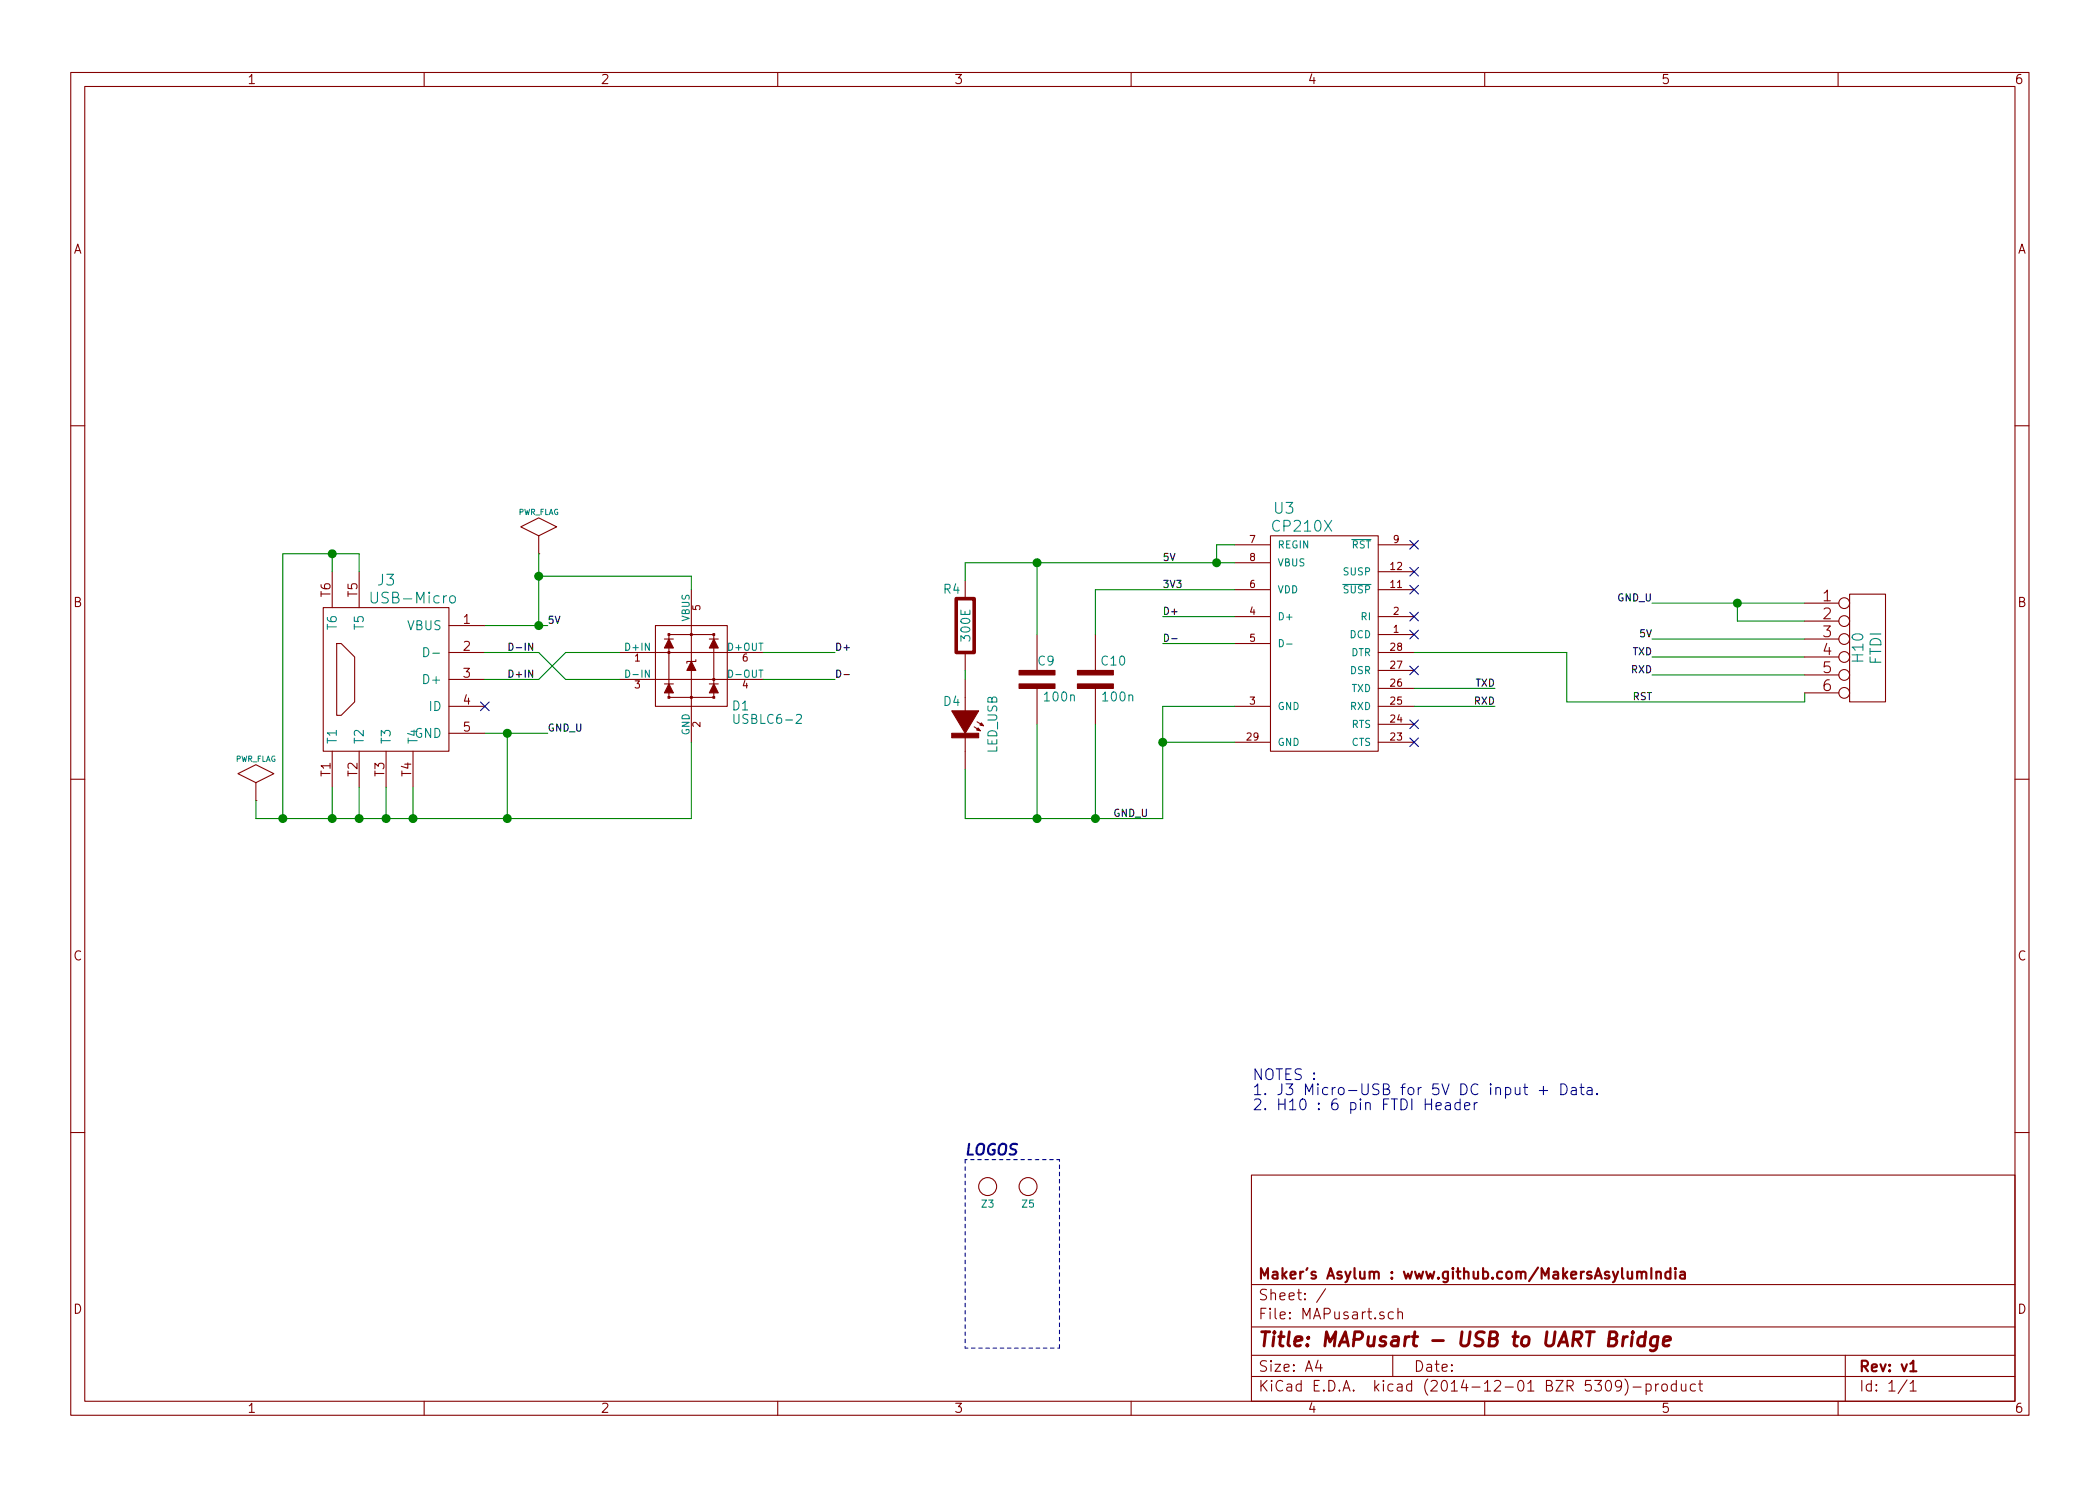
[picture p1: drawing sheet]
<svg xmlns="http://www.w3.org/2000/svg" width="297mm" height="210mm" viewBox="0 0 297 210" stroke-linecap="round" stroke-linejoin="round" font-family="sans-serif">
<g fill="none" stroke="#840000" stroke-width=".15">
<path d="M10 10.3h277v189.9h-277zM12 12.2h273v186.1h-273zM60 10.3v1.9M110 10.3v1.9M160 10.3v1.9M210 10.3v1.9M260 10.3v1.9M10 60.2h2M73.7 74.5l2.5-1.2 2.5 1.2-2.5 1.3zM76.2 78.4h.1M76.2 75.8v2.6M174.6 77.1h5.1"/>
<path d="M174.6 79.6h5.1M179.7 75.8h15.2v30.5h-15.2zM194.9 77.1h5.1M285 60.2h2M45.7 86h17.8v20.3h-17.8zM47 80.9v5.1M47.6 91.1h.7l1.9 1.9v6.3l-1.9 1.9h-.7zM50.8 80.9v5.1M63.5 99.9h5.1M63.5 92.3h5.1M63.5 88.5h5.1M63.5 96.1h5.1"/>
<path d="M87.6 92.3h20.3M87.6 96.1h20.3M92.7 88.5h10.2v11.4h-10.2zM94 90.4h1.2M94 96.8h1.2M94.5 98.5h.2v.3h-.2zM94.5 92.2h.2v.3h-.2zM94.5 89.7h.2v.2h-.2zM94.6 90.4v-.6h6.4v.6M94.6 91.7v5.1M94.6 98v.7h6.4v-.7M97.7 98.5h.2v.3h-.2z"/>
<path d="M97.7 89.7h.2v.2h-.2zM97.8 93.6h-.6v.2M97.8 83.4v10.2M97.8 94.9v10.1M98.4 93.3v.3h-.6M100.3 90.4h1.3M100.3 96.8h1.3M100.8 98.5h.3v.3h-.3zM100.8 89.7h.3v.2h-.3zM100.8 96h.3v.3h-.3zM101 91.7v5.1M136.5 82.2v2.5"/>
<path d="M136.5 92.3v2.6M136.5 96.1v4.9M146.7 89.8v5.1M146.7 97.4v5.1M154.9 89.8v5.1M154.9 97.4v5.1M174.6 87.2h5.1M174.6 99.9h5.1M174.6 91.1h5.1M174.6 83.4h5.1M194.9 89.8h5.1M194.9 87.2h5.1"/>
<path d="M194.9 99.9h5.1M194.9 83.4h5.1M194.9 80.9h5.1M194.9 97.4h5.1M194.9 94.9h5.1M194.9 92.3h5.1M255.3 85.3h4.8M255.3 87.9h4.8M255.3 90.4h4.8M255.3 93h4.8M255.3 95.5h4.8M255.3 98h4.8"/>
<path d="M261.6 84.1h5.1v15.2h-5.1zM10 110.3h2M33.7 109.5l2.5-1.3 2.5 1.3-2.5 1.2zM36.2 113.3h.1M36.2 110.7v2.6M47 106.3v5.1M50.8 106.3v5.1M54.6 106.3v5.1M58.4 106.3v5.1M63.5 103.8h5.1M136.5 104v4.8M137.8 102.8l.9 .6-.3-.4-.2 .3 .5 .1"/>
<path d="M138.2 102.1l.9 .6-.3-.4-.2 .3 .5 .1M174.6 105h5.1M194.9 105h5.1M194.9 102.5h5.1M285 110.3h2M10 160.2h2M177 166.3h108v32h-108zM285 160.2h2M60 198.3v1.9M110 198.3v1.9M160 198.3v1.9M177 194.8h108"/>
<path d="M177 191.8h108M177 187.8h108M177 181.8h108M186.4 192.5l-.3 1h.9M186.8 193v1M187.5 182.3l-1.3 2M197 191.8v3M197.1 185.7l-.5-.1-.2 .3v.6l.2 .1 .5-.1M197.7 185.7a.38 .38 0 0 1 .7 .1v.8M197.7 185.1v1.5M210 198.3v1.9M227.2 195.5a.35 .35 0 0 1 .4-.2 .35 .35 0 0 1 .3 .3 .77 .77 0 0 1-.5 1.2 .9 .9 0 0 1-.2-1.3z"/>
<path d="M229.4 196l-.3 .3h-.3l-.3-.3v-.4l.2-.2 .4-.1 .2 .2a1.19 1.19 0 0 1-.2 1.2l-.4 .1M229.8 195.1a1.71 1.71 0 0 1 0 2.3M231 196.3h1.1M232.8 195.9a.48 .48 0 0 1 .7 .1l.1 .1-.1 .6a.48 .48 0 0 1-.7 0M232.8 195.8v1.5M234.2 195.8v1M234.6 195.8l-.3 .1-.1 .2M235.1 196a.41 .41 0 0 1 .7 .1v.4a.41 .41 0 0 1-.4 .3 .41 .41 0 0 1-.3-.3zM237.1 195.9l-.4-.1-.3 .3 .1 .6 .2 .1 .4-.1M237.1 195.3v1.5M237.8 195.8l.1 .9a.4 .4 0 0 0 .6 0M238.5 195.8v1"/>
<path d="M239.8 195.9l-.4-.1-.3 .3 .1 .6 .2 .1 .4-.1M240.3 195.8h.5M240.5 195.3v1.3l.2 .2h.1M260 198.3v1.9M261 191.8v6.5M269.7 195.2l-1.2 2M270.2 195.8l.4-.5v1.5M270.2 196.8h.8"/>
<circle cx="260.9" cy="90.4" r=".76"/>
<circle cx="260.9" cy="95.5" r=".76"/>
<circle cx="260.9" cy="85.3" r=".76"/>
<circle cx="260.9" cy="98" r=".76"/>
<circle cx="260.9" cy="93" r=".76"/>
<circle cx="260.9" cy="87.9" r=".76"/>
<circle cx="139.7" cy="167.9" r="1.27"/>
<circle cx="145.4" cy="167.9" r="1.27"/>
</g>
<path d="M233.6 179.4v1.5M234.3 179.9v1M236.3 179.4v1.5M237 179.4l-.1 .1 .1 .1 .1-.1-.1-.1v.2M237 179.9v1M234.3 180.1a.38 .38 0 0 1 .6 0v.8M236.3 180l-.5-.1-.2 .3v.6l.2 .1 .5-.1M237.7 180l.1-.1 .5 .1v.9M238.3 180.3l-.5 .1-.2 .2 .1 .2 .1 .1 .5-.1M270.2 194h.9" fill="none" stroke="#840000" stroke-width=".3"/>
<path d="M229.6 189.1l-.1 1.3M230.2 189.1a.54 .54 0 0 0-.6 .4M230.9 189.1l-.2 1.3M231 188.4l-.1 .1v.1l.2-.1-.1-.1-.1 .2M232.7 189.2a.7 .7 0 0 0-1 .3l-.1 .6 .1 .2 .3 .1 .6-.1M232.8 188.4l-.2 2M234.5 189.1l-.2 1.6a.6 .6 0 0 1-.9 .3M234.5 189.2a.7 .7 0 0 0-1 .3l-.1 .6 .1 .2 .3 .1 .6-.1M235.3 189.8l1-.2-.1-.4-.6-.1-.3 .3-.1 .8 .1 .1 .2 .1 .6-.1" fill="none" stroke="#840000" stroke-width=".41"/>
<path d="M191.2 76.3h2.7M59.9 91.6a.66 .66 0 0 1 .8 .4 .66 .66 0 0 1-.3 .8l-.5 .1zM61.2 92.4h1M63.7 84.4a.42 .42 0 0 1 .4-.1 .42 .42 0 0 1 .3 .3v.4a.43 .43 0 0 1-.4 .3 .43 .43 0 0 1-.4-.3zM181 90.5a.51 .51 0 0 1 .5 .5 .51 .51 0 0 1-.5 .5zM182 91.1h.8M189.9 82.7h4M112.6 101.2l.5-.1 .2 .1 .1 .2-.1 .2-.7 .8h.8" fill="none" stroke="#008484" stroke-width=".15"/>
<path d="M75.3 91v1l-.5-1v1M118.4 94.8a.51 .51 0 0 1 .5 .5 .51 .51 0 0 1-.5 .5zM119.4 95.4h.7M164.7 89.7a.51 .51 0 0 1 .6 .5 .51 .51 0 0 1-.6 .5zM165.7 90.4h.8" fill="none" stroke="#000" stroke-width=".15"/>
<g fill="none" stroke="#000084" stroke-width=".15">
<path d="M199.4 76.5l1.2 1.2M200.6 76.5l-1.2 1.2M68 99.3l1.2 1.3M69.2 99.3l-1.2 1.3M199.4 80.3l1.2 1.2M199.4 82.8l1.2 1.2M199.4 86.6l1.2 1.3M199.4 89.2l1.2 1.2M199.4 94.3l1.2 1.2M200.6 80.3l-1.2 1.2M200.6 82.8l-1.2 1.2M200.6 86.6l-1.2 1.3"/>
<path d="M200.6 89.2l-1.2 1.2M200.6 94.3l-1.2 1.2M199.4 101.9l1.2 1.2M199.4 104.4l1.2 1.2M200.6 101.9l-1.2 1.2M200.6 104.4l-1.2 1.2"/>
</g>
<g fill="#840000" stroke="#840000" stroke-width=".15">
<path d="M152.4 94.9h5.1v.6h-5.1z"/>
<path d="M152.4 96.8h5.1v.6h-5.1z"/>
<path d="M144.1 94.9h5.1v.6h-5.1z"/>
<path d="M144.1 96.8h5.1v.6h-5.1z"/>
<path d="M134.6 103.8h3.8v.6h-3.8z"/>
<path d="M134.6 100.6h3.8l-1.9 3.2z"/>
<path d="M94.6 96.8l.6 1.2h-1.2z"/>
<path d="M94.6 90.4l.6 1.3h-1.2z"/>
<path d="M97.8 93.6l.6 1.3h-1.2z"/>
<path d="M101 96.8l.6 1.2h-1.3z"/>
<path d="M101 90.4l.6 1.3h-1.3z"/>
</g>
<g fill="none" stroke="#008400" stroke-width=".15">
<path d="M47 78.4v2.5M76.2 78.4v10.1M146.7 79.6v10.2M174.6 77.1h-2.5v2.5M174.6 79.6h-38.1v2.6M50.8 80.9v-2.5h-10.8v37.4M68.6 88.5h8.9M68.6 92.3h7.6l3.8 3.8h7.6M76.2 81.5h21.6v1.9M87.6 92.3h-7.6l-3.8 3.8h-7.6M107.9 92.3h10.2M107.9 96.1h10.2"/>
<path d="M136.5 94.9v1.2M164.5 87.2h10.1M164.5 91.1h10.1M174.6 83.4h-19.7v6.4M174.6 99.9h-10.1v15.9h-28v-7M200 99.9h11.5M200 97.4h11.5M200 92.3h21.6v7h33.7v-1.3M233.7 93h21.6M233.7 85.3h21.6M233.7 90.4h21.6M233.7 95.5h21.6"/>
<path d="M245.7 85.3v2.6h9.6M47 111.4v4.4M50.8 111.4v4.4M54.6 111.4v4.4M58.4 111.4v4.4M68.6 103.8h8.9M71.8 103.8v12M97.8 105v10.8h-61.6v-2.5M146.7 102.5v13.3M154.9 102.5v13.3M164.5 105h10.1"/>
</g>
<g fill="#008400" stroke="#008400" stroke-width=".25">
<circle cx="172.1" cy="79.6" r=".51"/>
<circle cx="164.5" cy="105" r=".51"/>
<circle cx="71.8" cy="103.8" r=".51"/>
<circle cx="50.8" cy="115.8" r=".51"/>
<circle cx="58.4" cy="115.8" r=".51"/>
<circle cx="47" cy="115.8" r=".51"/>
<circle cx="47" cy="78.4" r=".51"/>
<circle cx="154.9" cy="115.8" r=".51"/>
<circle cx="146.7" cy="115.8" r=".51"/>
<circle cx="146.7" cy="79.6" r=".51"/>
<circle cx="245.7" cy="85.3" r=".51"/>
<circle cx="76.2" cy="88.5" r=".51"/>
<circle cx="54.6" cy="115.8" r=".51"/>
<circle cx="40" cy="115.8" r=".51"/>
<circle cx="71.8" cy="115.8" r=".51"/>
<circle cx="76.2" cy="81.5" r=".51"/>
</g>
<path d="M135.3 84.7h2.5v7.6h-2.5z" fill="none" stroke="#840000" stroke-width=".51"/>
<g fill="none" stroke="#0000c2" stroke-width=".15">
<path d="M203.1 156.5l.8-.1-.1-.3-.4-.1-.3 .2 .1 .7 .2 .1 .4-.1M204.5 156.1l.1-.1 .5 .1 .1 .9M205.2 156.4h-.6a.3 .3 0 0 0-.2 .3 .3 .3 0 0 0 .2 .3l.6-.1M206.5 156.1a.48 .48 0 0 0-.6 .1l-.1 .5a.48 .48 0 0 0 .7 .2M206.5 155.5v1.5M207.2 156.5l.7-.1-.1-.3-.4-.1-.2 .2v.7l.2 .1 .4-.1M208.5 156v1M209 156l-.3 .1-.2 .2M215.5 153.9h.6M215.7 153.4v1.3l.1 .1 .3 .1M217.7 154.3h1.2M218.3 153.7v1.2"/>
<path d="M220.8 153.4a.77 .77 0 0 1 .9 .7 .77 .77 0 0 1-.9 .8zM222.3 153.9h.2h.4l.1 1M223 154.2l-.5 .1a.3 .3 0 0 0-.3 .3 .3 .3 0 0 0 .3 .3l.5-.1M223.5 153.9h.6M223.7 153.4v1.3v.1l.4 .1M224.5 153.9h.2h.4l.1 1M225.2 154.2l-.5 .1a.3 .3 0 0 0-.2 .3 .3 .3 0 0 0 .2 .3l.5-.1M225.9 154.7l.1 .1-.1 .1-.1-.1 .1-.1v.2"/>
</g>
<path d="M136.5 164.1h13.4M149.9 164.1v26.6M136.5 190.7v-26.6M149.9 190.7h-13.4" fill="none" stroke="#0000c2" stroke-width=".15" stroke-dasharray=".5" stroke-dashoffset=".3"/>
<text font-size="2.8" fill="#840000" x="178" y="190.5">Title: MAPusart - USB to UART Bridge</text>
<g font-size="2.1" fill="#008484">
<text x="180.2" y="75.2">CP210X</text>
<text x="180.3" y="72.7">U3</text>
<text x="53.4" y="82.8">J3</text>
<text x="53" y="85.4">USB-Micro</text>
<text x="263.6" y="93.6" transform="rotate(-90 263.6 93.6)">H10</text>
<text x="266.1" y="94.1" transform="rotate(-90 266.1 94.1)">FTDI</text>
</g>
<g font-size="2.1" fill="#840000">
<text x="257.9" y="85.1">1</text>
<text x="257.9" y="87.6">2</text>
<text x="257.9" y="90.2">3</text>
<text x="257.9" y="92.7">4</text>
<text x="257.9" y="95.2">5</text>
<text x="257.9" y="97.8">6</text>
<text x="178" y="184">Sheet: /</text>
<text x="178" y="181">Maker's Asylum : www.github.com/MakersAsylumIndia</text>
<text x="178" y="186.7">File: MAPusart.sch</text>
<text x="178" y="196.9">KiCad E.D.A. kicad (2014-12-01 BZR 5309)-product</text>
<text x="178" y="194.1">Size: A4</text>
<text x="200" y="194.1">Date:</text>
<text x="263" y="194.1">Rev: v1</text>
<text x="263" y="196.9">Id: 1/1</text>
</g>
<g font-size="2.1" fill="#0000c2">
<text x="177.2" y="152.8">NOTES :</text>
<text x="177.2" y="155">1. J3 Micro-USB for 5V DC input + Data.</text>
<text x="177.2" y="157.1">2. H10 : 6 pin FTDI Header</text>
<text x="136.5" y="163.4">LOGOS</text>
</g>
<g font-size="1.8" fill="#840000">
<text x="35" y="11.9">1</text>
<text x="85" y="11.9">2</text>
<text x="135" y="11.9">3</text>
<text x="185" y="11.9">4</text>
<text x="235" y="11.9">5</text>
<text x="285" y="11.9">6</text>
<text x="10.4" y="35.9">A</text>
<text x="285.4" y="35.9">A</text>
<text x="10.4" y="85.9">B</text>
<text x="46.7" y="84.4" transform="rotate(-90 46.7 84.4)">T6</text>
<text x="50.5" y="84.4" transform="rotate(-90 50.5 84.4)">T5</text>
<text x="65.6" y="88.3">1</text>
<text x="285.4" y="85.9">B</text>
<text x="65.6" y="92.1">2</text>
<text x="65.6" y="95.9">3</text>
<text x="65.6" y="99.7">4</text>
<text x="65.6" y="103.5">5</text>
<text x="46.7" y="109.8" transform="rotate(-90 46.7 109.8)">T1</text>
<text x="50.5" y="109.8" transform="rotate(-90 50.5 109.8)">T2</text>
<text x="54.4" y="109.8" transform="rotate(-90 54.4 109.8)">T3</text>
<text x="58.2" y="109.8" transform="rotate(-90 58.2 109.8)">T4</text>
<text x="10.4" y="135.9">C</text>
<text x="285.4" y="135.9">C</text>
<text x="10.4" y="185.9">D</text>
<text x="285.4" y="185.9">D</text>
<text x="35" y="199.9">1</text>
<text x="85" y="199.9">2</text>
<text x="135" y="199.9">3</text>
<text x="185" y="199.9">4</text>
<text x="235" y="199.9">5</text>
<text x="285" y="199.9">6</text>
</g>
<g font-size="1.8" fill="#008484">
<text x="133.5" y="84">R4</text>
<text x="47.6" y="89" transform="rotate(-90 47.6 89)">T6</text>
<text x="51.4" y="89" transform="rotate(-90 51.4 89)">T5</text>
<text x="57.6" y="89.1">VBUS</text>
<text x="137.2" y="90.6" transform="rotate(-90 137.2 90.6)">300E</text>
<text x="146.8" y="94.2">C9</text>
<text x="155.9" y="94.2">C10</text>
<text x="60.2" y="96.8">D+</text>
<text x="60.7" y="100.6">ID</text>
<text x="103.6" y="100.5">D1</text>
<text x="133.5" y="99.9">D4</text>
<text x="147.9" y="99.2">100n</text>
<text x="156.1" y="99.2">100n</text>
<text x="47.6" y="105.3" transform="rotate(-90 47.6 105.3)">T1</text>
<text x="51.4" y="105.3" transform="rotate(-90 51.4 105.3)">T2</text>
<text x="55.2" y="105.3" transform="rotate(-90 55.2 105.3)">T3</text>
<text x="58.5" y="104.4">GND</text>
<text x="59.1" y="105.3" transform="rotate(-90 59.1 105.3)">T4</text>
<text x="104.2" y="102.4">USBLC6-2</text>
<text x="141" y="106.6" transform="rotate(-90 141 106.6)">LED_USB</text>
</g>
<g font-size="1.4" fill="#840000">
<text x="176.8" y="76.8">7</text>
<text x="197.1" y="76.8">9</text>
<text x="176.8" y="83.2">6</text>
<text x="176.8" y="79.4">8</text>
<text x="196.7" y="83.2">11</text>
<text x="196.7" y="80.6">12</text>
<text x="99.1" y="86.4" transform="rotate(-90 99.1 86.4)">5</text>
<text x="176.8" y="87">4</text>
<text x="197.1" y="89.5">1</text>
<text x="197.1" y="87">2</text>
<text x="89.8" y="93.6">1</text>
<text x="105" y="93.6">6</text>
<text x="176.8" y="90.8">5</text>
<text x="196.7" y="94.6">27</text>
<text x="196.7" y="92.1">28</text>
<text x="89.8" y="97.4">3</text>
<text x="105" y="97.4">4</text>
<text x="176.8" y="99.7">3</text>
<text x="196.7" y="99.7">25</text>
<text x="196.7" y="97.1">26</text>
<text x="99.1" y="102.9" transform="rotate(-90 99.1 102.9)">2</text>
<text x="176.4" y="104.8">29</text>
<text x="196.7" y="104.8">23</text>
<text x="196.7" y="102.2">24</text>
</g>
<g font-size="1.4" fill="#008484">
<text x="180.7" y="77.6">REGIN</text>
<text x="191.1" y="77.6">RST</text>
<text x="180.7" y="83.9">VDD</text>
<text x="180.7" y="80.1">VBUS</text>
<text x="190.1" y="83.9">SUSP</text>
<text x="190.1" y="81.4">SUSP</text>
<text x="97.5" y="87.9" transform="rotate(-90 97.5 87.9)">VBUS</text>
<text x="180.7" y="87.8">D+</text>
<text x="192.5" y="87.8">RI</text>
<text x="88.5" y="92.1">D+IN</text>
<text x="88.7" y="95.9">D-IN</text>
<text x="103" y="92.1">D+OUT</text>
<text x="103.2" y="95.9">D-OUT</text>
<text x="190.9" y="90.3">DCD</text>
<text x="190.9" y="95.4">DSR</text>
<text x="191" y="92.8">DTR</text>
<text x="180.7" y="100.5">GND</text>
<text x="190.9" y="100.5">RXD</text>
<text x="191.1" y="97.9">TXD</text>
<text x="97.5" y="104.1" transform="rotate(-90 97.5 104.1)">GND</text>
<text x="180.7" y="105.5">GND</text>
<text x="191.1" y="105.5">CTS</text>
<text x="191.1" y="103">RTS</text>
<text x="138.9" y="170.9">Z3</text>
<text x="144.6" y="170.9">Z5</text>
</g>
<g font-size="1.4">
<text x="164.5" y="79.4">5V</text>
<text x="164.5" y="83.2">3V3</text>
<text x="77.5" y="88.3">5V</text>
<text x="164.5" y="87">D+</text>
<text x="228.7" y="85.1">GND_U</text>
<text x="71.8" y="92.1">D-IN</text>
<text x="71.8" y="95.9">D+IN</text>
<text x="118.1" y="92.1">D+</text>
<text x="230.7" y="95.2">RXD</text>
<text x="230.9" y="92.7">TXD</text>
<text x="232" y="90.2">5V</text>
<text x="208.5" y="99.7">RXD</text>
<text x="208.6" y="97.1">TXD</text>
<text x="230.9" y="99.1">RST</text>
<text x="77.5" y="103.5">GND_U</text>
<text x="157.5" y="115.6">GND_U</text>
</g>
<g font-size="1.1" fill="#008484">
<text x="73.2" y="72.8">PWR_FLAG</text>
<text x="33.2" y="107.8">PWR_FLAG</text>
</g>
</svg>
